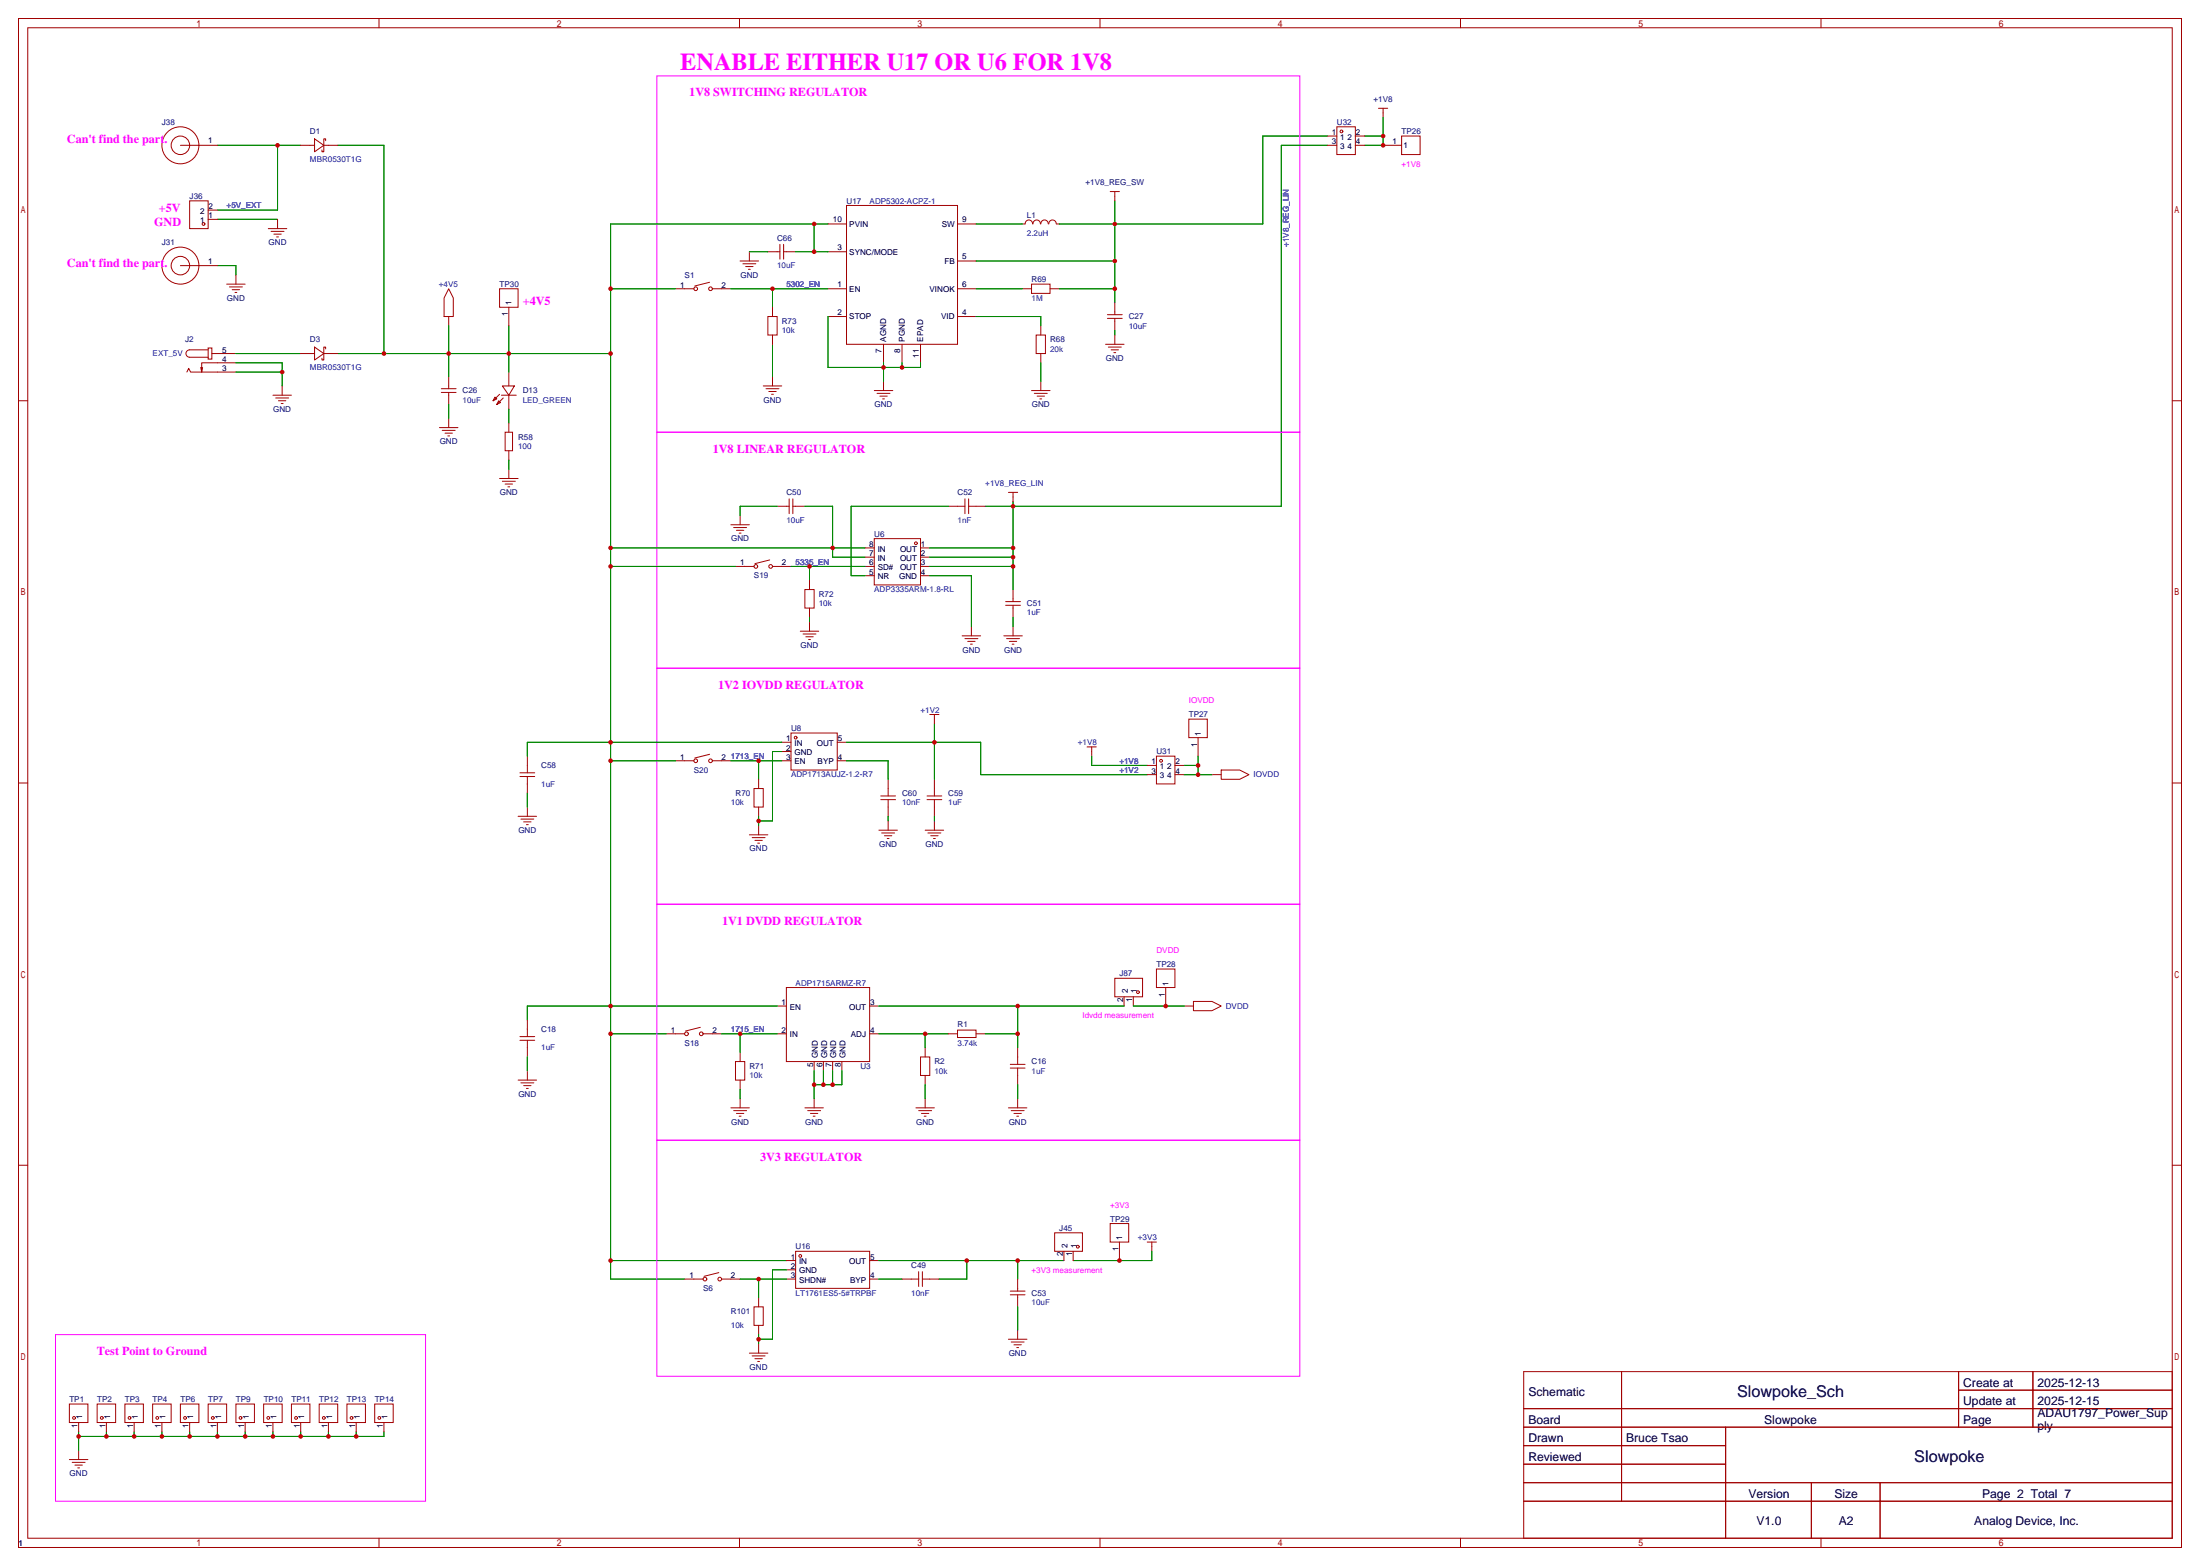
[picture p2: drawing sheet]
<svg xmlns="http://www.w3.org/2000/svg" width="604mm" height="430mm" viewBox="0 0 604 430" stroke-linecap="round" stroke-linejoin="round" font-family="sans-serif">
<g fill="none" stroke="#a10000" stroke-width=".27">
<path d="M5.1 5.1h593.8v419.6h-593.8zM7.6 7.6h588.8v414.5h-588.8zM104.1 5.1v2.5M203 5.1v2.5M302 5.1v2.5M401 5.1v2.5M500 5.1v2.5M49.5 39.9h10.2M82.5 39.9h3.9M86.4 38.1l2.5 1.8-2.5 1.8zM88.9 39.9h3.8M89.4 38.6v-.5h-.5v3.6h-.5v-.6"/>
<path d="M364.5 39.9h2.5M364.5 37.3h2.5M367 34.8h5.1v7.6h-5.1zM372.1 39.9h2.5M372.1 37.3h2.5M378.5 29.7h2.5M379.7 29.7v2.6M379.7 39.9h5.1M384.8 37.3h5.1v5.1h-5.1zM52.1 55.1h5v7.6h-5zM57.1 57.7h2.6M232.4 56.4h30.5v38.1h-30.5z"/>
<path d="M304.8 52.6h2.5M306.1 52.6v2.5M49.5 72.9h10.2M57.1 60.2h2.6M62.2 78h5.1M63 78.7h3.5M63.8 79.5h2M64.8 75.4v2.6M73.7 62.7h5M74.4 63.5h3.6M75.2 64.3h2M75.9 65h.6"/>
<path d="M76.2 60.2v2.5M123.2 79.2l1.3 2.6v5.1h-2.6v-5.1zM137.2 79.2h5v5.1h-5zM185.4 79.2h5.1M194.8 77.5l-4 1M195.6 79.2h5.1M203.2 71.6h5.1M204 72.4h3.5M204.7 73.2h2.1M205.5 73.9h.5M205.7 69.1v2.5M210.8 69.1h3.3"/>
<path d="M214.1 67.1v4M215.1 69.1h3.3M215.1 67.1v4M227.3 79.2h5.1M227.3 61.5h5.1M227.3 69.1h5.1M262.9 79.2h5.1M262.9 61.5h5.1M262.9 71.6h5.1M280.7 79.2h2.5M280.7 61.5h.7M281.5 61.5a1.01 1.01 0 0 1 1-1.1 1.01 1.01 0 0 1 1 1.1"/>
<path d="M283.2 78h5.1v2.5h-5.1zM283.6 61.5a1.01 1.01 0 0 1 1-1.1 1.01 1.01 0 0 1 1 1.1M285.8 61.5a1.01 1.01 0 0 1 1-1.1 1.01 1.01 0 0 1 1 1.1M288 61.5a1.01 1.01 0 0 1 1-1.1 1.01 1.01 0 0 1 1 1.1M288.3 79.2h2.5M290.1 61.5h.7M57.1 95.5h1.1v3.1h-1.1zM57.1 96h-5a1.02 1.02 0 0 0-1 1 1.02 1.02 0 0 0 1 1h5M58.2 97h6.6M64.5 80.3h.5M64.8 99.6h-9.4v2.5l-.3-1.3M82.5 97h3.9"/>
<path d="M86.4 95.2l2.5 1.8-2.5 1.8zM88.9 97h3.8M89.4 95.8v-.6h-.5v3.6h-.5v-.5M123.2 86.9v2.5M139.7 84.3v5.1M210.8 86.9h2.6v5h-2.6zM212.1 84.3v2.6M212.1 91.9v2.6M227.3 86.9h5.1M242.6 94.5v5.1M247.6 94.5v5.1M252.7 94.5v5.1"/>
<path d="M262.9 86.9h5.1M284.5 91.9h2.5v5.1h-2.5zM285.8 89.4v2.5M285.8 97v2.6M303.5 94.5h5.1M304 87.4h4.1M304 86.4h4.1M304.3 95.2h3.5M305.1 96h2M305.8 96.8h.5M306.1 83.1v3.3M306.1 87.4v3.3"/>
<path d="M306.1 91.9v2.6M5.1 110h2.5M51.3 102.1l.5-1 .5 1h12.5M55.6 100.8l-.2 1.3M74.9 108.5h5.1M75.7 109.2h3.5M76.5 110h2M77.2 110.7h.5M77.5 105.9v2.6M120.6 117.3h5.1M121.2 107.7h4M121.2 106.7h4"/>
<path d="M121.4 118.1h3.6M122.2 118.9h2M122.9 119.6h.5M123.2 103.4v3.3M123.2 107.7v3.3M123.2 114.8v2.5M135.9 109l.5 .5-1 .5zM136.9 110l.5 .5-1 .5zM137.2 108.2l-1.8 1.8M137.7 108.5h4M137.9 105.9h3.3l-1.5 2.6zM138.2 109.2l-1.8 1.8"/>
<path d="M138.7 118.6h2v5.1h-2zM139.7 102.1v3.8M139.7 108.5v3.8M139.7 116.1v2.5M209.5 105.9h5.1M210.3 106.7h3.6M211.1 107.4h2M211.8 108.2h.5M212.1 103.4v2.5M240 107.2h5.1M240.8 107.9h3.5M241.6 108.7h2"/>
<path d="M242.3 109.5h.5M242.6 104.6v2.6M283.2 107.2h5.1M284 107.9h3.5M284.7 108.7h2.1M285.5 109.5h.5M285.8 104.6v2.6M596.4 110h2.5M137.2 131.3h5M137.9 132.1h3.6M138.7 132.8h2M139.4 133.6h.6"/>
<path d="M139.7 123.7v2.5M139.7 128.8v2.5M213.4 138.9h3.3M216.7 136.9v4.1M217.7 136.9v4.1M217.7 138.9h3.3M260.3 138.9h4.6M264.9 136.9v4.1M265.9 138.9h4.6M265.9 136.9v4.1M276.9 135.1h2.5M278.1 135.1v2.6"/>
<path d="M200.7 144h5M201.4 144.8h3.6M201.9 155.4h5.1M202.2 145.5h2M202.9 146.3h.6M203.2 141.5v2.5M211.3 153.7l-4 1M212.1 155.4h5.1M222.2 159.3v2.5M237.5 150.4h2.5M237.5 152.9h2.5M237.5 155.4h2.5"/>
<path d="M237.5 158h2.5M240 147.8h12.7v12.7h-12.7zM252.7 150.4h2.6M252.7 152.9h2.6M252.7 155.4h2.6M252.7 158h2.6M219.7 173.2h5.1M220.5 174h3.5M221 161.8h2.5v5.1h-2.5zM221.2 174.8h2.1M222 175.5h.5M222.2 166.9v2.5"/>
<path d="M222.2 170.7v2.5M264.2 174.5h5M264.9 175.3h3.6M265.7 176h2M266.4 176.8h.6M266.7 172v2.5M275.6 174.5h5.1M276.1 165.1h4.1M276.1 166.1h4.1M276.4 175.3h3.5M277.1 176h2M277.9 176.8h.5"/>
<path d="M278.1 161.8v3.3M278.1 166.1v3.3M278.1 172v2.5M255.3 196.1h2.5M256.5 196.1v2.5M326.4 197.4h5.1v5h-5.1zM5.1 214.9h2.5M142.7 213.1h4.1M142.7 212.1h4.1M144.8 207.5v4.6M144.8 213.1v4.6M185.4 208.8h5.1"/>
<path d="M194.8 207l-4 1M195.6 208.8h5.1M207 216.4h2.5v5.1h-2.5zM208.3 213.9v2.5M214.6 203.7h2.6M214.6 206.2h2.6M214.6 208.8h2.6M217.2 201.2h12.7v10.1h-12.7zM229.9 203.7h2.5M229.9 208.8h2.5M241.8 219.5h4.1M241.8 218.4h4.1"/>
<path d="M243.8 213.9v4.5M243.8 219.5v4.5M254.5 219.5h4.1M254.5 218.4h4.1M256.5 213.9v4.5M256.5 219.5v4.5M298.4 205h2.6M299.7 205v2.5M315 212.6h2.5M315 210.1h2.5M317.5 207.5h5.1v7.6h-5.1zM322.6 212.6h2.5"/>
<path d="M322.6 210.1h2.5M328.9 202.4v5.1M332.7 212.6h2.6M335.3 211.3h5.1l2.5 1.3-2.5 1.3h-5.1zM596.4 214.9h2.5M142.2 224h5.1M143 224.8h3.6M143.8 225.6h2M144.5 226.3h.5M144.8 221.5v2.5M205.7 229.1h5.1M206.5 229.9h3.6"/>
<path d="M207.3 230.6h2M208 231.4h.5M208.3 221.5v2.5M208.3 226.6v2.5M241.3 227.8h5.1M242.1 228.6h3.5M242.8 229.4h2.1M243.6 230.1h.5M243.8 225.3v2.5M254 227.8h5.1M254.8 228.6h3.5M255.5 229.4h2.1"/>
<path d="M256.3 230.1h.5M256.5 225.3v2.5M144.8 279.9v4.6M213.4 276.1h2.5M215.9 271h22.9v20.3h-22.9zM238.8 276.1h2.5M306.1 268.5h7.6v5.1h-7.6zM308.6 273.6v2.5M311.1 273.6v2.5M317.5 265.9h5.1v5.1h-5.1zM320 271v5.1M325.1 276.1h2.6"/>
<path d="M327.7 274.8h5l2.6 1.3-2.6 1.3h-5zM142.2 296.4h5.1M142.7 285.5h4.1M142.7 284.5h4.1M143 297.2h3.6M143.8 297.9h2M144.5 298.7h.5M144.8 285.5v4.6M144.8 293.9v2.5M182.9 283.7h5.1M192.3 281.9l-4.1 1.1M193 283.7h5.1"/>
<path d="M201.9 291.3h2.6v5.1h-2.6zM203.2 288.8v2.5M203.2 296.4v2.6M213.4 283.7h2.5M223.5 291.3v2.6M226.1 291.3v2.6M228.6 291.3v2.6M231.1 291.3v2.6M238.8 283.7h2.5M252.7 290.1h2.6v5h-2.6zM254 287.5v2.6M254 295.1v2.6"/>
<path d="M260.3 283.7h2.6M262.9 282.7h5.1v2h-5.1zM268 283.7h2.5M277.4 293.1h4M277.4 292.1h4M279.4 287.5v4.6M279.4 293.1v4.6M5.1 319.8h2.5M200.7 304h5M201.4 304.8h3.6M202.2 305.6h2M202.9 306.3h.6"/>
<path d="M203.2 301.5v2.5M221 304h5.1M221.7 304.8h3.6M222.5 305.6h2M223.3 306.3h.5M223.5 301.5v2.5M251.5 304h5M252.2 304.8h3.6M253 305.6h2M253.7 306.3h.6M254 301.5v2.5M276.9 304h5"/>
<path d="M277.6 304.8h3.6M278.4 305.6h2M279.1 306.3h.6M279.4 301.5v2.5M596.4 319.8h2.5M289.6 338.3h7.6v5.1h-7.6zM304.8 335.8h5.1v5.1h-5.1zM188 351h5M197.4 349.2l-4.1 1.1M198.1 351h5.1M207 358.6h2.5v5.1h-2.5zM208.3 356.1v2.5"/>
<path d="M215.9 345.9h2.5M215.9 351h2.5M215.9 348.5h2.5M218.4 343.4h20.4v10.2h-20.4zM238.8 345.9h2.5M238.8 351h2.5M247.6 351h4.6M252.2 349v4.1M253.2 351h4.6M253.2 349v4.1M277.4 355.3h4M277.4 354.3h4"/>
<path d="M279.4 351v3.3M279.4 355.3v3.3M292.1 343.4v2.5M294.6 343.4v2.5M307.3 340.9v5M315 340.9h2.5M316.2 340.9v2.5M205.7 371.3h5.1M206.5 372.1h3.6M207.3 372.9h2M208 373.6h.5M208.3 363.7v2.6"/>
<path d="M208.3 368.8v2.5M276.9 367.5h5M277.6 368.3h3.6M278.4 369.1h2M279.1 369.8h.6M279.4 365v2.5M418.3 376.4h178.1v45.7h-178.1zM445.2 376.4v35.6M537.7 376.4v15.3M558.1 376.4v15.3M19 385.3h5.1v5.1h-5.1zM21.6 390.4v2.5"/>
<path d="M21.6 398v2.6M26.7 385.3h5v5.1h-5zM29.2 390.4v2.5M34.3 385.3h5.1v5.1h-5.1zM36.8 390.4v2.5M41.9 385.3h5.1v5.1h-5.1zM44.4 390.4v2.5M49.5 385.3h5.1v5.1h-5.1zM52.1 390.4v2.5M57.1 385.3h5.1v5.1h-5.1zM59.7 390.4v2.5M64.8 385.3h5v5.1h-5z"/>
<path d="M67.3 390.4v2.5M72.4 385.3h5.1v5.1h-5.1zM74.9 390.4v2.5M80 385.3h5.1v5.1h-5.1zM82.5 390.4v2.5M87.6 385.3h5.1v5.1h-5.1zM90.2 390.4v2.5M95.2 385.3h5.1v5.1h-5.1zM97.8 390.4v2.5M102.9 385.3h5v5.1h-5zM105.4 390.4v2.5M418.3 386.6h178.1"/>
<path d="M418.3 391.7h178.1M418.3 396.7h55.5M473.8 391.7v30.4M537.7 381.5h58.7M19 400.6h5.1M19.8 401.3h3.6M20.6 402.1h2M21.3 402.8h.5M418.3 406.9h178.1M418.3 401.8h55.5M418.3 412h178.1M497.3 406.9v15.2"/>
<path d="M516.2 406.9v15.2M104.1 422.1v2.6M203 422.1v2.6M302 422.1v2.6M401 422.1v2.6M500 422.1v2.6"/>
<circle cx="49.5" cy="39.9" r="2.54"/>
<circle cx="49.5" cy="39.9" r="5.1"/>
<circle cx="368.3" cy="36.1" r=".38"/>
<circle cx="49.5" cy="72.9" r="2.54"/>
<circle cx="49.5" cy="72.9" r="5.1"/>
<circle cx="55.9" cy="61.5" r=".38"/>
<circle cx="191" cy="79.2" r=".51"/>
<circle cx="195.1" cy="79.2" r=".51"/>
<circle cx="207.5" cy="155.4" r=".51"/>
<circle cx="211.6" cy="155.4" r=".51"/>
<circle cx="251.5" cy="149.1" r=".38"/>
<circle cx="191" cy="208.8" r=".51"/>
<circle cx="195.1" cy="208.8" r=".51"/>
<circle cx="218.4" cy="202.4" r=".38"/>
<circle cx="318.8" cy="208.8" r=".38"/>
<circle cx="312.4" cy="272.3" r=".38"/>
<circle cx="188.5" cy="283.7" r=".51"/>
<circle cx="192.5" cy="283.7" r=".51"/>
<circle cx="193.5" cy="351" r=".51"/>
<circle cx="197.6" cy="351" r=".51"/>
<circle cx="219.7" cy="344.7" r=".38"/>
<circle cx="295.9" cy="342.1" r=".38"/>
<circle cx="20.3" cy="389.1" r=".38"/>
<circle cx="27.9" cy="389.1" r=".38"/>
<circle cx="35.6" cy="389.1" r=".38"/>
<circle cx="43.2" cy="389.1" r=".38"/>
<circle cx="50.8" cy="389.1" r=".38"/>
<circle cx="58.4" cy="389.1" r=".38"/>
<circle cx="66" cy="389.1" r=".38"/>
<circle cx="73.7" cy="389.1" r=".38"/>
<circle cx="81.3" cy="389.1" r=".38"/>
<circle cx="88.9" cy="389.1" r=".38"/>
<circle cx="96.5" cy="389.1" r=".38"/>
<circle cx="104.1" cy="389.1" r=".38"/>
</g>
<g fill="none" stroke="#008700" stroke-width=".27">
<path d="M59.7 39.9h22.8M76.2 39.9v17.8h-16.5M92.7 39.9h12.7v57.1M364.5 39.9h-12.7v99h-81.3M364.5 37.3h-17.8v24.2h-55.9M374.6 37.3h5.1M379.7 32.3v7.6h-5.1M306.1 55.1v28M59.7 72.9h5.1v2.5M59.7 60.2h16.5M167.6 79.2h17.8M200.7 79.2h26.6"/>
<path d="M205.7 69.1h5.1M212.1 79.2v5.1M218.4 69.1h8.9M223.5 61.5v7.6M227.3 61.5h-59.7v289.5h20.4M268 79.2h12.7M268 61.5h12.7M268 71.6h38.1M290.8 79.2h15.3M64.8 97h17.7M64.8 99.6h12.7v6.3M92.7 97h74.9"/>
<path d="M123.2 89.4v14M139.7 89.4v12.7M212.1 94.5v8.9M227.3 86.9v13.9h25.4v-1.2M242.6 99.6v5M247.6 99.6v1.2M268 86.9h17.8v2.5M285.8 99.6v5M306.1 90.7v1.2M64.8 102.1h12.7M123.2 111v3.8M139.7 112.3v3.8"/>
<path d="M139.7 126.2v2.6M213.4 138.9h-10.2v2.6M221 138.9h7.6v14h8.9M260.3 138.9h-26.6v19.1h3.8M278.1 137.7v24.1M167.6 155.4h34.3M167.6 150.4h69.9M217.2 155.4h20.3M222.2 155.4v3.9M255.3 155.4h22.8M255.3 152.9h22.8M255.3 150.4h22.8"/>
<path d="M255.3 158h11.4v14M222.2 169.4v1.3M278.1 169.4v2.6M256.5 198.6v15.3M144.8 217.7v3.8M167.6 208.8h17.8M200.7 208.8h13.9M208.3 208.8v5.1M214.6 206.2h-2.5v19.1h-3.8M214.6 203.7h-69.8v3.8M232.4 208.8h11.4v5.1M232.4 203.7h36.8v8.9h45.8"/>
<path d="M299.7 207.5v2.6h15.3M325.1 212.6h7.6M325.1 210.1h3.8M328.9 207.5v5.1M208.3 224v2.6M243.8 224v1.3M256.5 224v1.3M213.4 276.1h-68.6v3.8M241.3 276.1h67.3M279.4 276.1v11.4M311.1 276.1h14M144.8 290.1v3.8"/>
<path d="M167.6 283.7h15.3M198.1 283.7h15.3M203.2 283.7v5.1M203.2 299v2.5M223.5 293.9v7.6M226.1 293.9v3.8M228.6 293.9v3.8M231.1 293.9v3.8h-7.6M241.3 283.7h19M254 283.7v3.8M254 297.7v3.8M270.5 283.7h8.9"/>
<path d="M279.4 297.7v3.8M167.6 345.9h48.3M203.2 351h12.7M208.3 351v5.1M215.9 348.5h-3.8v19h-3.8M241.3 345.9h50.8M241.3 351h6.3M265.4 345.9v5.1h-7.6M279.4 345.9v5.1M279.4 358.6v6.4M316.2 343.4v2.5h-21.6M208.3 366.3v2.5"/>
<path d="M21.6 392.9v5.1M29.2 392.9v1.3M36.8 392.9v1.3M44.4 392.9v1.3M52.1 392.9v1.3M59.7 392.9v1.3M67.3 392.9v1.3M74.9 392.9v1.3M82.5 392.9v1.3M90.2 392.9v1.3M97.8 392.9v1.3M105.4 392.9v1.3h-83.8"/>
</g>
<path d="M180.3 20.8h176.6v97.8h-176.6zM180.3 118.6h176.6v64.8h-176.6zM180.3 183.4h176.6v64.8h-176.6zM180.3 248.2h176.6v64.7h-176.6zM180.3 312.9h176.6v64.8h-176.6zM15.2 366.3h101.6v45.7h-101.6z" fill="none" stroke="#f0f" stroke-width=".27"/>
<g fill="#c00">
<circle cx="76.2" cy="39.9" r=".63"/>
<circle cx="77.5" cy="102.1" r=".63"/>
<circle cx="212.1" cy="79.2" r=".63"/>
<circle cx="242.6" cy="100.8" r=".63"/>
<circle cx="247.7" cy="100.8" r=".63"/>
<circle cx="306.1" cy="79.2" r=".63"/>
<circle cx="306.1" cy="71.6" r=".63"/>
<circle cx="306.1" cy="61.5" r=".63"/>
<circle cx="222.3" cy="155.4" r=".63"/>
<circle cx="278.1" cy="155.4" r=".63"/>
<circle cx="278.1" cy="152.9" r=".63"/>
<circle cx="278.1" cy="150.4" r=".63"/>
<circle cx="278.1" cy="138.9" r=".63"/>
<circle cx="379.7" cy="37.3" r=".63"/>
<circle cx="379.7" cy="39.9" r=".63"/>
<circle cx="208.3" cy="208.8" r=".63"/>
<circle cx="208.3" cy="225.3" r=".63"/>
<circle cx="256.5" cy="203.7" r=".63"/>
<circle cx="328.9" cy="212.6" r=".63"/>
<circle cx="328.9" cy="210.1" r=".63"/>
<circle cx="203.2" cy="283.7" r=".63"/>
<circle cx="105.4" cy="97" r=".63"/>
<circle cx="123.2" cy="97" r=".63"/>
<circle cx="139.7" cy="97" r=".63"/>
<circle cx="167.6" cy="97" r=".63"/>
<circle cx="167.6" cy="79.2" r=".63"/>
<circle cx="223.5" cy="61.5" r=".63"/>
<circle cx="223.5" cy="69.1" r=".63"/>
<circle cx="167.6" cy="150.4" r=".63"/>
<circle cx="228.6" cy="150.4" r=".63"/>
<circle cx="167.6" cy="155.4" r=".63"/>
<circle cx="167.6" cy="203.7" r=".63"/>
<circle cx="167.6" cy="208.8" r=".63"/>
<circle cx="167.6" cy="276.1" r=".63"/>
<circle cx="167.6" cy="283.7" r=".63"/>
<circle cx="167.6" cy="345.9" r=".63"/>
<circle cx="223.5" cy="297.7" r=".63"/>
<circle cx="226.1" cy="297.7" r=".63"/>
<circle cx="228.6" cy="297.7" r=".63"/>
<circle cx="254" cy="283.7" r=".63"/>
<circle cx="208.3" cy="351" r=".63"/>
<circle cx="208.3" cy="367.5" r=".63"/>
<circle cx="265.4" cy="345.9" r=".63"/>
<circle cx="279.4" cy="345.9" r=".63"/>
<circle cx="307.3" cy="345.9" r=".63"/>
<circle cx="21.6" cy="394.2" r=".63"/>
<circle cx="29.2" cy="394.2" r=".63"/>
<circle cx="36.8" cy="394.2" r=".63"/>
<circle cx="44.5" cy="394.2" r=".63"/>
<circle cx="52.1" cy="394.2" r=".63"/>
<circle cx="59.7" cy="394.2" r=".63"/>
<circle cx="67.3" cy="394.2" r=".63"/>
<circle cx="74.9" cy="394.2" r=".63"/>
<circle cx="82.6" cy="394.2" r=".63"/>
<circle cx="90.2" cy="394.2" r=".63"/>
<circle cx="97.8" cy="394.2" r=".63"/>
<circle cx="320" cy="276.1" r=".63"/>
<circle cx="279.4" cy="283.7" r=".63"/>
<circle cx="279.4" cy="276.1" r=".63"/>
</g>
<text font-size="6.7" fill="#f0f" x="186.8" y="19.3">ENABLE EITHER U17 OR U6 FOR 1V8</text>
<g font-size="4.4">
<text x="476.9" y="383.3">Slowpoke_Sch</text>
<text x="525.6" y="401.1">Slowpoke</text>
</g>
<g font-size="3.3" fill="#f0f">
<text x="189.2" y="26.4">1V8 SWITCHING REGULATOR</text>
<text x="18.4" y="39.1">Can't find the part.</text>
<text x="43.6" y="58.2">+5V</text>
<text x="42.3" y="62">GND</text>
<text x="18.4" y="73.4">Can't find the part.</text>
<text x="143.5" y="83.6">+4V5</text>
<text x="195.7" y="124.2">1V8 LINEAR REGULATOR</text>
<text x="197.1" y="189">1V2 IOVDD REGULATOR</text>
<text x="198.2" y="253.7">1V1 DVDD REGULATOR</text>
<text x="208.7" y="318.5">3V3 REGULATOR</text>
<text x="26.6" y="371.9">Test Point to Ground</text>
</g>
<g font-size="3.3">
<text x="419.6" y="383">Schematic</text>
<text x="539" y="380.5">Create at</text>
<text x="559.4" y="380.5">2025-12-13</text>
<text x="539" y="385.6">Update at</text>
<text x="559.4" y="385.6">2025-12-15</text>
<text x="559.4" y="389">ADAU1797_Power_Sup</text>
<text x="419.6" y="390.7">Board</text>
<text x="419.6" y="395.7">Drawn</text>
<text x="446.5" y="395.7">Bruce Tsao</text>
<text x="484.4" y="390.7">Slowpoke</text>
<text x="539" y="390.7">Page</text>
<text x="559.4" y="392.3">ply</text>
<text x="419.6" y="400.8">Reviewed</text>
<text x="480" y="411">Version</text>
<text x="503.6" y="411">Size</text>
<text x="544.2" y="411">Page 2 Total 7</text>
<text x="482.2" y="418.6">V1.0</text>
<text x="504.8" y="418.6">A2</text>
<text x="542.1" y="418.6">Analog Device, Inc.</text>
</g>
<g font-size="2.2" fill="#000080">
<text x="377.1" y="27.9">+1V8</text>
<text x="44.4" y="34.3">J38</text>
<text x="367" y="34.3">U32</text>
<text x="85.1" y="36.8">D1</text>
<text x="384.8" y="36.8">TP26</text>
<text x="298" y="50.8">+1V8_REG_SW</text>
<text x="52.1" y="54.6">J36</text>
<text x="232.4" y="55.9">U17</text>
<text x="281.9" y="59.7">L1</text>
<text x="44.4" y="67.3">J31</text>
<text x="73.7" y="67.3">GND</text>
<text x="213.4" y="66">C66</text>
<text x="188" y="76.2">S1</text>
<text x="203.3" y="76.2">GND</text>
<text x="283.2" y="77.5">R69</text>
<text x="62.3" y="82.6">GND</text>
<text x="137.2" y="78.7">TP30</text>
<text x="214.6" y="88.9">R73</text>
<text x="309.9" y="87.6">C27</text>
<text x="50.8" y="94">J2</text>
<text x="85.1" y="94">D3</text>
<text x="288.3" y="94">R68</text>
<text x="303.6" y="99.1">GND</text>
<text x="127" y="107.9">C26</text>
<text x="143.5" y="107.9">D13</text>
<text x="75" y="113">GND</text>
<text x="209.6" y="110.5">GND</text>
<text x="240.1" y="111.8">GND</text>
<text x="283.3" y="111.8">GND</text>
<text x="120.7" y="121.9">GND</text>
<text x="142.2" y="120.6">R58</text>
<text x="137.2" y="135.9">GND</text>
<text x="215.9" y="135.9">C50</text>
<text x="262.9" y="135.9">C52</text>
<text x="200.7" y="148.6">GND</text>
<text x="240" y="147.3">U6</text>
<text x="207" y="158.8">S19</text>
<text x="224.8" y="163.8">R72</text>
<text x="281.9" y="166.4">C51</text>
<text x="219.8" y="177.8">GND</text>
<text x="264.2" y="179.1">GND</text>
<text x="275.7" y="179.1">GND</text>
<text x="326.4" y="196.8">TP27</text>
<text x="217.2" y="200.7">U8</text>
<text x="317.5" y="207">U31</text>
<text x="148.6" y="210.8">C58</text>
<text x="190.5" y="212.1">S20</text>
<text x="201.9" y="218.4">R70</text>
<text x="247.6" y="218.4">C60</text>
<text x="260.3" y="218.4">C59</text>
<text x="142.3" y="228.6">GND</text>
<text x="205.8" y="233.7">GND</text>
<text x="241.4" y="232.4">GND</text>
<text x="254.1" y="232.4">GND</text>
<text x="307.3" y="268">J87</text>
<text x="317.5" y="265.4">TP28</text>
<text x="262.9" y="281.9">R1</text>
<text x="148.6" y="283.2">C18</text>
<text x="188" y="287">S18</text>
<text x="205.7" y="293.4">R71</text>
<text x="236.2" y="293.4">U3</text>
<text x="256.5" y="292.1">R2</text>
<text x="283.2" y="292.1">C16</text>
<text x="142.3" y="301">GND</text>
<text x="200.7" y="308.6">GND</text>
<text x="221.1" y="308.6">GND</text>
<text x="251.5" y="308.6">GND</text>
<text x="276.9" y="308.6">GND</text>
<text x="304.8" y="335.3">TP29</text>
<text x="290.8" y="337.8">J45</text>
<text x="218.4" y="342.9">U16</text>
<text x="250.2" y="348">C49</text>
<text x="193" y="354.3">S6</text>
<text x="283.2" y="355.6">C53</text>
<text x="200.7" y="360.7">R101</text>
<text x="205.8" y="375.9">GND</text>
<text x="276.9" y="372.1">GND</text>
<text x="19" y="384.8">TP1</text>
<text x="26.7" y="384.8">TP2</text>
<text x="34.3" y="384.8">TP3</text>
<text x="41.9" y="384.8">TP4</text>
<text x="49.5" y="384.8">TP6</text>
<text x="57.1" y="384.8">TP7</text>
<text x="64.8" y="384.8">TP9</text>
<text x="72.4" y="384.8">TP10</text>
<text x="80" y="384.8">TP11</text>
<text x="87.6" y="384.8">TP12</text>
<text x="95.2" y="384.8">TP13</text>
<text x="102.9" y="384.8">TP14</text>
<text x="19.1" y="405.1">GND</text>
<text x="5.1" y="424.2">1</text>
</g>
<g font-size="2.2">
<text x="57.1" y="39.4">1</text>
<text x="365.7" y="37.1">1</text>
<text x="365.7" y="39.6">3</text>
<text x="368" y="38.3">1</text>
<text x="368" y="40.9">3</text>
<text x="369.9" y="40.9">4</text>
<text x="369.9" y="38.3">2</text>
<text x="372.2" y="39.6">4</text>
<text x="372.2" y="37.1">2</text>
<text x="382.3" y="39.6">1</text>
<text x="385.3" y="40.6">1</text>
<text x="55" y="58.7">2</text>
<text x="57.3" y="59.9">1</text>
<text x="57.3" y="57.4">2</text>
<text x="55" y="61.2">1</text>
<text x="228.7" y="61">10</text>
<text x="233.2" y="62.2">PVIN</text>
<text x="258.5" y="62.2">SW</text>
<text x="264.2" y="61">9</text>
<text x="229.9" y="68.6">3</text>
<text x="233.2" y="69.8">SYNC/MODE</text>
<text x="264.2" y="71.1">5</text>
<text x="57.1" y="72.4">1</text>
<text x="259.3" y="72.4">FB</text>
<text x="140.4" y="83.8" transform="rotate(-90 140.4 83.8)">1</text>
<text x="186.7" y="79">1</text>
<text x="198.1" y="79">2</text>
<text x="229.9" y="78.7">1</text>
<text x="233.2" y="80">EN</text>
<text x="255.2" y="80">VINOK</text>
<text x="264.2" y="78.7">6</text>
<text x="139.4" y="86.8" transform="rotate(-90 139.4 86.8)">1</text>
<text x="229.9" y="86.4">2</text>
<text x="233.2" y="87.6">STOP</text>
<text x="258.4" y="87.6">VID</text>
<text x="264.2" y="86.4">4</text>
<text x="243.3" y="93.7" transform="rotate(-90 243.3 93.7)">AGND</text>
<text x="248.4" y="93.7" transform="rotate(-90 248.4 93.7)">PGND</text>
<text x="253.5" y="93.7" transform="rotate(-90 253.5 93.7)">EPAD</text>
<text x="61" y="99.3">4</text>
<text x="61" y="101.8">3</text>
<text x="61" y="96.8">5</text>
<text x="242.1" y="97" transform="rotate(-90 242.1 97)">7</text>
<text x="247.1" y="97" transform="rotate(-90 247.1 97)">8</text>
<text x="252.2" y="98.2" transform="rotate(-90 252.2 98.2)">11</text>
<text x="203.2" y="155.2">1</text>
<text x="214.6" y="155.2">2</text>
<text x="238.7" y="155.2">6</text>
<text x="238.7" y="152.6">7</text>
<text x="238.7" y="150.1">8</text>
<text x="241" y="153.9">IN</text>
<text x="241" y="151.4">IN</text>
<text x="247.1" y="151.4">OUT</text>
<text x="247.1" y="153.9">OUT</text>
<text x="252.9" y="150.1">1</text>
<text x="252.9" y="152.6">2</text>
<text x="252.9" y="155.2">3</text>
<text x="238.7" y="157.7">5</text>
<text x="241" y="159">NR</text>
<text x="241" y="156.4">SD#</text>
<text x="246.9" y="159">GND</text>
<text x="247.1" y="156.4">OUT</text>
<text x="252.9" y="157.7">4</text>
<text x="215.8" y="203.4">1</text>
<text x="230" y="203.4">5</text>
<text x="329.7" y="201.9" transform="rotate(-90 329.7 201.9)">1</text>
<text x="186.7" y="208.5">1</text>
<text x="198.1" y="208.5">2</text>
<text x="215.8" y="206">2</text>
<text x="215.8" y="208.5">3</text>
<text x="218.1" y="204.7">IN</text>
<text x="218.1" y="207.2">GND</text>
<text x="218.1" y="209.8">EN</text>
<text x="224.2" y="204.7">OUT</text>
<text x="224.5" y="209.8">BYP</text>
<text x="230" y="208.5">4</text>
<text x="316.1" y="209.8">1</text>
<text x="322.7" y="209.8">2</text>
<text x="328.7" y="204.9" transform="rotate(-90 328.7 204.9)">1</text>
<text x="316.1" y="212.3">3</text>
<text x="318.4" y="211.1">1</text>
<text x="318.4" y="213.6">3</text>
<text x="320.4" y="213.6">4</text>
<text x="320.4" y="211.1">2</text>
<text x="322.7" y="212.3">4</text>
<text x="214.5" y="275.8">1</text>
<text x="238.9" y="275.8">3</text>
<text x="308.3" y="274.9" transform="rotate(-90 308.3 274.9)">2</text>
<text x="309.6" y="272.6" transform="rotate(-90 309.6 272.6)">2</text>
<text x="310.9" y="274.9" transform="rotate(-90 310.9 274.9)">1</text>
<text x="312.1" y="272.6" transform="rotate(-90 312.1 272.6)">1</text>
<text x="319.8" y="273.5" transform="rotate(-90 319.8 273.5)">1</text>
<text x="320.8" y="270.5" transform="rotate(-90 320.8 270.5)">1</text>
<text x="216.8" y="277.1">EN</text>
<text x="233.1" y="277.1">OUT</text>
<text x="184.2" y="283.4">1</text>
<text x="195.6" y="283.4">2</text>
<text x="214.5" y="283.4">2</text>
<text x="216.8" y="284.7">IN</text>
<text x="233.6" y="284.7">ADJ</text>
<text x="238.9" y="283.4">4</text>
<text x="223.2" y="292.7" transform="rotate(-90 223.2 292.7)">5</text>
<text x="224.5" y="290.4" transform="rotate(-90 224.5 290.4)">GND</text>
<text x="225.8" y="292.7" transform="rotate(-90 225.8 292.7)">6</text>
<text x="227.1" y="290.4" transform="rotate(-90 227.1 290.4)">GND</text>
<text x="228.3" y="292.7" transform="rotate(-90 228.3 292.7)">7</text>
<text x="229.6" y="290.4" transform="rotate(-90 229.6 290.4)">GND</text>
<text x="230.9" y="292.7" transform="rotate(-90 230.9 292.7)">8</text>
<text x="232.1" y="290.4" transform="rotate(-90 232.1 290.4)">GND</text>
<text x="308.1" y="340.4" transform="rotate(-90 308.1 340.4)">1</text>
<text x="217.1" y="345.7">1</text>
<text x="219.4" y="346.9">IN</text>
<text x="233.1" y="346.9">OUT</text>
<text x="238.9" y="345.7">5</text>
<text x="291.8" y="344.8" transform="rotate(-90 291.8 344.8)">2</text>
<text x="293.1" y="342.5" transform="rotate(-90 293.1 342.5)">2</text>
<text x="294.4" y="344.8" transform="rotate(-90 294.4 344.8)">1</text>
<text x="295.6" y="342.5" transform="rotate(-90 295.6 342.5)">1</text>
<text x="307.1" y="343.4" transform="rotate(-90 307.1 343.4)">1</text>
<text x="189.3" y="350.8">1</text>
<text x="200.7" y="350.8">2</text>
<text x="217.1" y="350.8">3</text>
<text x="217.1" y="348.2">2</text>
<text x="219.4" y="352">SHDN#</text>
<text x="219.4" y="349.5">GND</text>
<text x="233.4" y="352">BYP</text>
<text x="238.9" y="350.8">4</text>
<text x="22.6" y="389.5" transform="rotate(-90 22.6 389.5)">1</text>
<text x="30.2" y="389.5" transform="rotate(-90 30.2 389.5)">1</text>
<text x="37.8" y="389.5" transform="rotate(-90 37.8 389.5)">1</text>
<text x="45.4" y="389.5" transform="rotate(-90 45.4 389.5)">1</text>
<text x="53.1" y="389.5" transform="rotate(-90 53.1 389.5)">1</text>
<text x="60.7" y="389.5" transform="rotate(-90 60.7 389.5)">1</text>
<text x="68.3" y="389.5" transform="rotate(-90 68.3 389.5)">1</text>
<text x="75.9" y="389.5" transform="rotate(-90 75.9 389.5)">1</text>
<text x="83.5" y="389.5" transform="rotate(-90 83.5 389.5)">1</text>
<text x="91.2" y="389.5" transform="rotate(-90 91.2 389.5)">1</text>
<text x="98.8" y="389.5" transform="rotate(-90 98.8 389.5)">1</text>
<text x="106.4" y="389.5" transform="rotate(-90 106.4 389.5)">1</text>
<text x="21.3" y="391.8" transform="rotate(-90 21.3 391.8)">1</text>
<text x="28.9" y="391.8" transform="rotate(-90 28.9 391.8)">1</text>
<text x="36.6" y="391.8" transform="rotate(-90 36.6 391.8)">1</text>
<text x="44.2" y="391.8" transform="rotate(-90 44.2 391.8)">1</text>
<text x="51.8" y="391.8" transform="rotate(-90 51.8 391.8)">1</text>
<text x="59.4" y="391.8" transform="rotate(-90 59.4 391.8)">1</text>
<text x="67" y="391.8" transform="rotate(-90 67 391.8)">1</text>
<text x="74.7" y="391.8" transform="rotate(-90 74.7 391.8)">1</text>
<text x="82.3" y="391.8" transform="rotate(-90 82.3 391.8)">1</text>
<text x="89.9" y="391.8" transform="rotate(-90 89.9 391.8)">1</text>
<text x="97.5" y="391.8" transform="rotate(-90 97.5 391.8)">1</text>
<text x="105.1" y="391.8" transform="rotate(-90 105.1 391.8)">1</text>
</g>
<g font-size="2.2" fill="#00f">
<text x="85.1" y="44.4">MBR0530T1G</text>
<text x="62.2" y="57.1">+5V_EXT</text>
<text x="238.8" y="55.9">ADP5302-ACPZ-1</text>
<text x="281.9" y="64.8">2.2uH</text>
<text x="353.8" y="67.8" transform="rotate(-90 353.8 67.8)">+1V8_REG_LIN</text>
<text x="213.4" y="73.7">10uF</text>
<text x="120.5" y="78.7">+4V5</text>
<text x="215.9" y="78.7">5302_EN</text>
<text x="283.2" y="82.6">1M</text>
<text x="214.6" y="91.4">10k</text>
<text x="309.9" y="90.2">10uF</text>
<text x="41.9" y="97.8">EXT_5V</text>
<text x="85.1" y="101.6">MBR0530T1G</text>
<text x="288.3" y="96.5">20k</text>
<text x="127" y="110.5">10uF</text>
<text x="143.5" y="110.5">LED_GREEN</text>
<text x="142.2" y="123.2">100</text>
<text x="270.5" y="133.3">+1V8_REG_LIN</text>
<text x="215.9" y="143.5">10uF</text>
<text x="262.9" y="143.5">1nF</text>
<text x="218.4" y="154.9">5335_EN</text>
<text x="224.8" y="166.4">10k</text>
<text x="240" y="162.6">ADP3335ARM-1.8-RL</text>
<text x="281.9" y="168.9">1uF</text>
<text x="252.7" y="195.6">+1V2</text>
<text x="200.7" y="208.3">1713_EN</text>
<text x="295.9" y="204.5">+1V8</text>
<text x="307.3" y="209.5">+1V8</text>
<text x="148.6" y="215.9">1uF</text>
<text x="217.2" y="213.4">ADP1713AUJZ-1.2-R7</text>
<text x="307.3" y="212.1">+1V2</text>
<text x="344.2" y="213.4">IOVDD</text>
<text x="200.7" y="221">10k</text>
<text x="247.6" y="221">10nF</text>
<text x="260.3" y="221">1uF</text>
<text x="218.4" y="270.5">ADP1715ARMZ-R7</text>
<text x="336.5" y="276.9">DVDD</text>
<text x="200.7" y="283.2">1715_EN</text>
<text x="262.9" y="287">3.74k</text>
<text x="148.6" y="288.3">1uF</text>
<text x="205.7" y="295.9">10k</text>
<text x="256.5" y="294.6">10k</text>
<text x="283.2" y="294.6">1uF</text>
<text x="312.4" y="340.4">+3V3</text>
<text x="218.4" y="355.6">LT1761ES5-5#TRPBF</text>
<text x="250.2" y="355.6">10nF</text>
<text x="283.2" y="358.1">10uF</text>
<text x="200.7" y="364.5">10k</text>
</g>
<g font-size="2.2" fill="#f0f">
<text x="384.8" y="45.7">+1V8</text>
<text x="326.4" y="193">IOVDD</text>
<text x="317.5" y="261.6">DVDD</text>
<text x="297.2" y="279.4">Idvdd measurement</text>
<text x="304.8" y="331.5">+3V3</text>
<text x="283.2" y="349.2">+3V3 measurement</text>
</g>
</svg>
